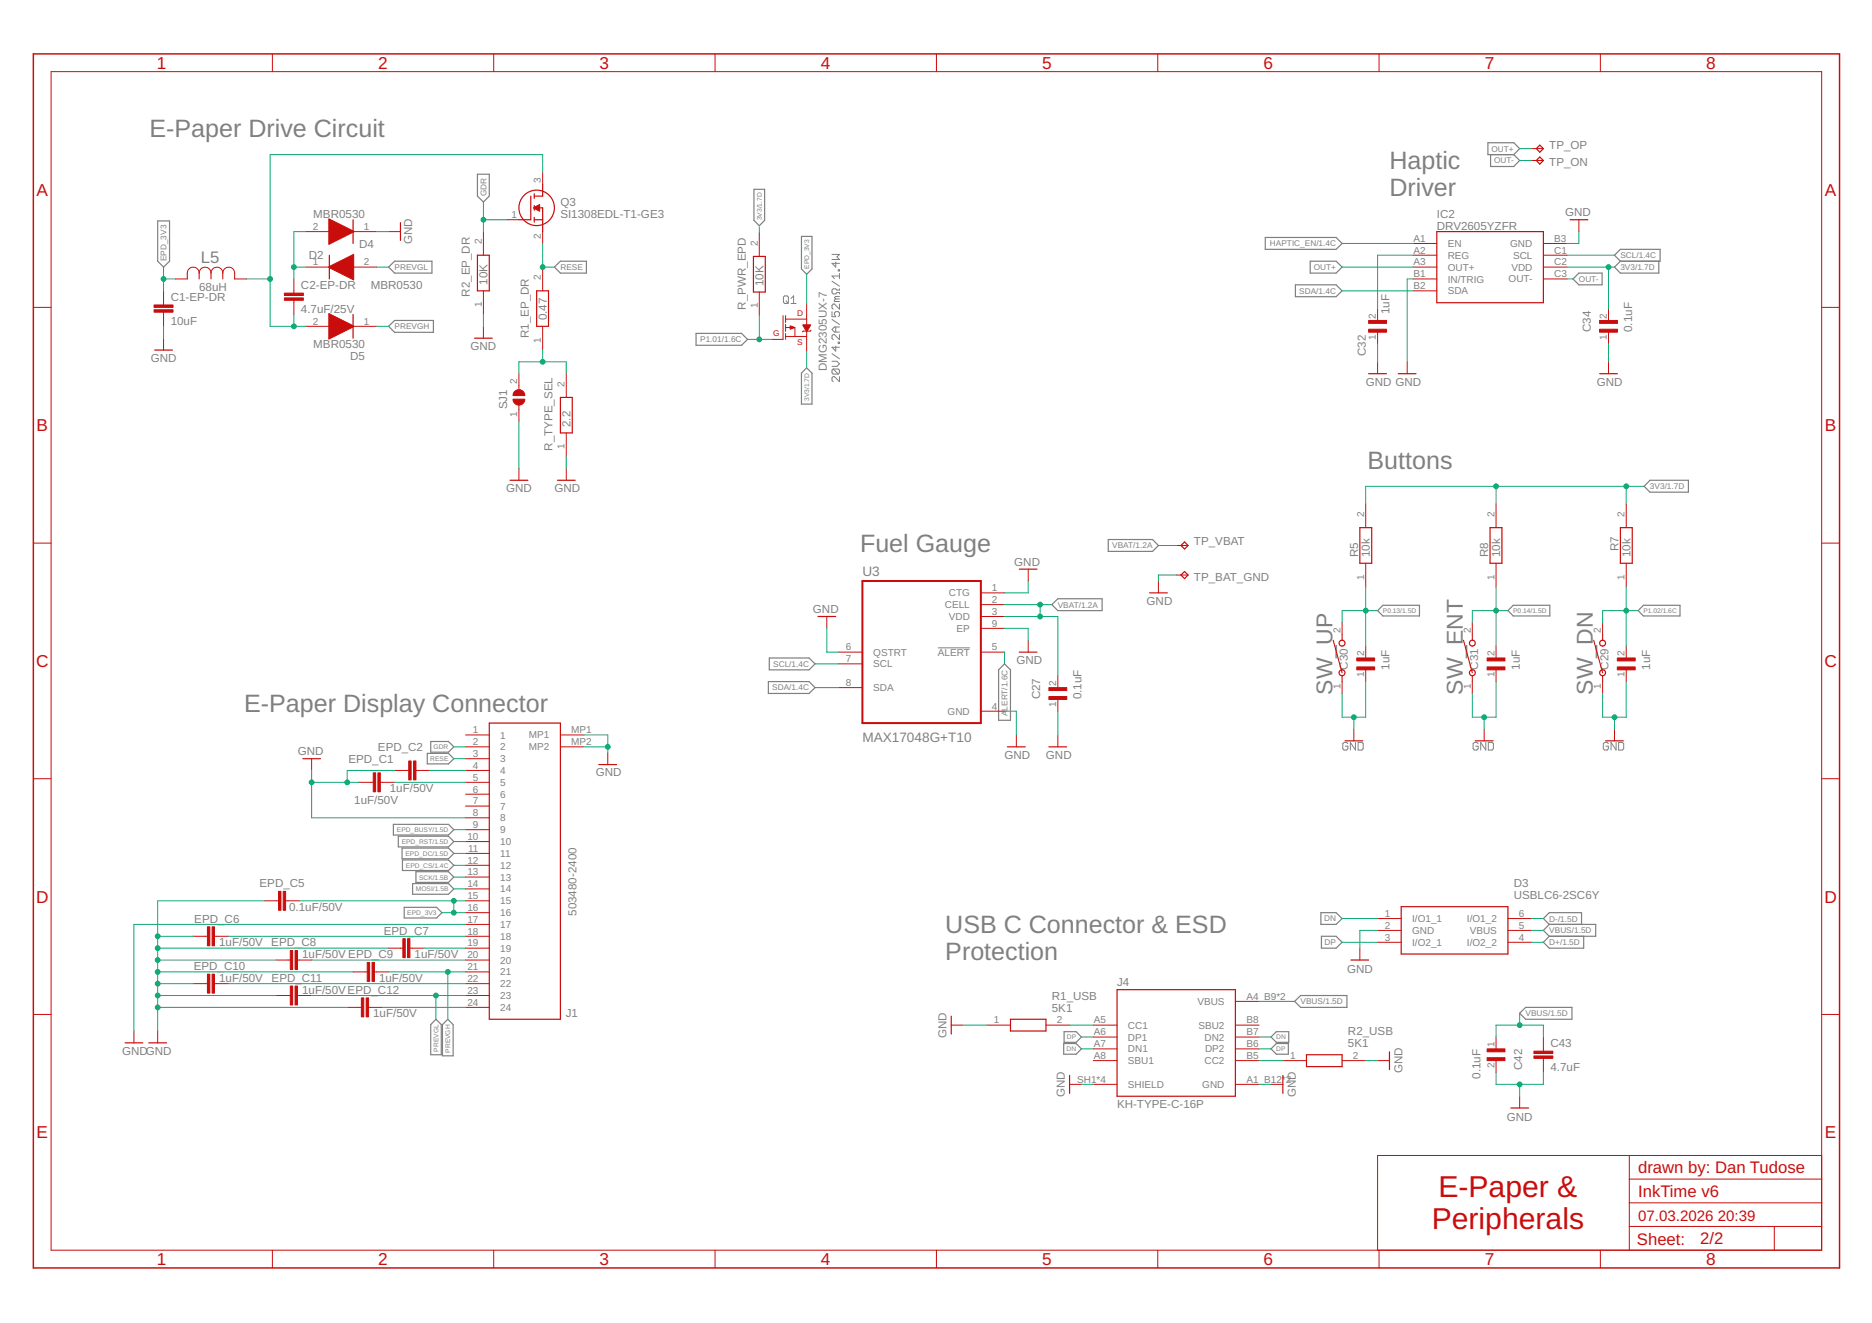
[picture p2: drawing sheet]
<svg xmlns="http://www.w3.org/2000/svg" width="297mm" height="210mm" viewBox="0 0 297 210" stroke-linecap="round" stroke-linejoin="round" font-family="sans-serif">
<g fill="none" stroke="#808080" stroke-width=".16">
<path d="M124.5 46.9h.4l.2 .2v.8l-.2 .3h-.4l-.2-.3v-.8zM124.7 47.8l.4 .4M125.5 48.2h.8M125.5 47.3l.4-.4v1.3M132 49.4v.8h.6l-.2-.4v-.1l.2-.3h.4l.2 .3v.4l-.2 .1M132 57.3h.8l.4 .4-.4 .4h-.8M132 56.1l1.2 .8M132 50.7l1.2 .8M132 44.6l1.2 .8M132 40.4h1.2l-.4 .4 .4 .4h-1.2M132.2 58.5h.8l.2 .2v.4l-.2 .3M132.2 58.5l-.2 .2v.4l.2 .3h.8"/>
<path d="M132.2 58.5l.8 .9M132.6 54.9v.8l-.6-.6h1.2M132.6 41.6v.8l-.6-.6h1.2M132.6 51.9v.8M132.6 47.4l-.2 .2v.2h.8M132.6 47.4h.6M133 42.8h.2v.2h-.2zM133 54.3h.2v.2h-.2zM133.2 43.4v.8M133.2 45.8v.2h-.4l-.2-.2h-.4l-.2 .2v.4l.2 .2h.4l.2-.2h.4v.2M133.2 48.2v.8l-.8-.8h-.2l-.2 .3v.4l.2 .1M133.2 53.1v.8l-.8-.8h-.2l-.2 .2v.4l.2 .2"/>
<path d="M133.2 59.8v.8l-.8-.8h-.2l-.2 .1v.4l.2 .3M133.2 51.9h-.8l-.4 .4 .4 .4h.8M133.2 47h-.6l-.2 .2 .2 .2M133.2 43.8h-1.2l.4 .4M148.8 102.8h5.1M213.9 118l-.2-.2h-.4l-.2 .2v.8l.2 .2h.4l.2-.2v-.4h-.4M215.1 117.8v1.2l-.8-1.2v1.2M215.5 117.8h.6l.2 .2v.8l-.2 .2h-.6zM234.5 118l-.2-.2h-.4l-.2 .2v.8l.2 .2h.4l.2-.2v-.4h-.4M235.8 117.8v1.2l-.9-1.2v1.2M236.2 117.8h.6l.2 .2v.8l-.2 .2h-.6zM255.2 118l-.2-.2h-.4l-.2 .2v.8l.2 .2h.4l.2-.2v-.4h-.4"/>
<path d="M256.4 117.8v1.2l-.8-1.2v1.2M256.8 117.8h.6l.2 .2v.8l-.2 .2h-.6z"/>
</g>
<g fill="none" stroke="#808080" stroke-width=".19">
<path d="M25 35.1h1.9v6.3l-.9 1-1-1zM75.8 27.6h1.8v3.5l-.9 .9-.9-.9zM119.6 30h1.7v5l-.8 .8-.9-.8zM127.2 37.5h1.6v5.2l-.8 .8-.8-.8zM200.8 37.7h11.2l1 .9-1 1h-11.2zM236.1 22.6h4.1l.9 1-.9 .9h-4.1zM236.5 24.5v1.9h3.7l.9-.9-.9-1M61.7 42.4l.9-1h5.9v1.9h-5.9zM61.7 51.8l.9-1h6.2v1.9h-6.2zM88 42.4l.9-1h4.1v1.9h-4.1zM110.4 52.9h7.3l.9 .9-.9 1h-7.3zM128 58.4l.8 .8v4.9h-1.6v-4.9z"/>
<path d="M205.5 45.2h6.5l1 .9-1 1h-6.5zM207.9 41.4h4.1l1 1-1 .9h-4.1zM250.5 43.3h3.7v1.9h-3.7l-.9-.9zM256.2 40.5l.9-.9h6.3v1.8h-6.3zM257.1 41.4l-.9 1 .9 .9h6.1v-1.9M261.8 76.2h6.1v1.9h-6.1l-.9-.9zM166.9 95.9l1-.9h7v1.9h-7zM175.9 85.6h7l.9 1-.9 .9h-7zM219.4 96h5.8v1.7h-5.8l-.8-.8zM239.3 96.9l.8-.9h5.8v1.7h-5.8zM260.8 96h5.8v1.7h-5.8l-.9-.8zM67.8 119.5h3.4l.8 .9-.8 .8h-3.4z"/>
<path d="M68.3 117.6h2.9l.8 .9-.8 .8h-2.9zM121.9 108.1h6.5l.9 1-.9 .9h-6.5zM122.1 104.4h6.3l.9 .9-.9 1h-6.3zM159.4 105.3l.9 1v8h-1.8v-8zM62.4 130.8h8.8l.8 .8-.8 .9h-8.8zM63.2 132.7h8l.8 .8-.8 .9h-8zM63.8 134.6h7.4l.8 .8-.8 .8h-7.4zM63.9 136.4h7.3l.8 .9-.8 .8h-7.3zM66 138.3h5.2l.8 .8-.8 .9h-5.2zM64.1 144h5.2l.8 .8-.8 .8h-5.2zM65.5 140.2h5.7l.8 .8-.8 .9h-5.7zM205.4 158.9l1-1h7.3v1.9h-7.3z"/>
<path d="M209.6 144.8h2.4l1 .9-1 1h-2.4zM209.7 148.5h2.3l1 1-1 .9h-2.3zM245.8 148.5l-.9 1 .9 .9h5.5v-1.9M245.8 146.7h7.4v1.8h-7.4M245.8 146.7l-.9-1 .9-.9h5.2v1.9M245.8 146.7l-.9 .9 .9 .9M69.2 161.7l.8 .9v4.7h-1.7v-4.7zM71.1 161.7l.8 .9v4.9h-1.7v-4.9zM168.8 165.6h2l.8 .8-.8 .9h-2zM168.8 163.7h2l.8 .8-.8 .9h-2zM201.7 166.4l.8-.8h1.9v1.7h-1.9zM201.7 164.5l.8-.8h2v1.7h-2z"/>
<path d="M241.1 160.8l1-1h7.3v1.9h-7.3z"/>
</g>
<g fill="none" stroke="#c90d0c" stroke-width=".16">
<path d="M8.1 11.4h281v187h-281zM43.2 8.6v2.8M78.3 8.6v2.8M113.5 8.6v2.8M148.6 8.6v2.8M183.7 8.6v2.8M218.8 8.6v2.8M253.9 8.6v2.8M48.5 36.7h3.8M56 36.7h3.8M61.7 36.7h1.8M76.7 36.7v3.8"/>
<path d="M80.5 34.9h1.8M86.1 27.3v1.9M86.1 36.7v1.9M120.5 36.9v3.8M224.2 38.6h3.8M243 23.6h1.9M243 25.5h1.9M244.9 38.6h3.7M250.5 34.9v1.8M5.3 48.8h2.8M26 46.1v2.3M26 49.5v2.3"/>
<path d="M26 53.7v1.8M27.8 44.3h1.9M29.7 43.3a.94 .94 0 0 1 1-.9 .94 .94 0 0 1 .9 .9 .94 .94 0 0 1 .9-.9 .94 .94 0 0 1 1 .9 .93 .93 0 0 1 .9-.9 .93 .93 0 0 1 .9 .9 .94 .94 0 0 1 1-.9 .94 .94 0 0 1 .9 .9M37.2 44.3h1.9M46.6 44.3v2.2M46.6 47.6v2.3M48.5 42.4h3.8M48.5 51.8h3.8M56 42.4h3.8M56 51.8h3.8M76.7 46.1v3.8M76.7 51.8v1.9"/>
<path d="M82.3 59.3v2.5M86.1 42.4v3.7M86.1 51.8v3.7M89.9 59.3v3.8M120.5 46.3v3.8M124.2 50.1v3.7h-1.8M124.7 50.1v1.1M124.7 51.5v1.1M124.7 52.9v.9M124.7 53.4h3.3M124.7 52h1.4v1.4M124.7 50.6h3.3"/>
<path d="M128 48.2v3.3M128 52.6v3.1M128.7 52.4l-.1 .1h-1.2l-.1 .2M218.6 49v1.8M218.6 52.7v1.9M218.6 57.4v1.9M223.3 57.4v1.9M224.2 42.4h3.8M224.2 44.3h3.8M224.2 40.5h3.8M224.2 46.1h3.8M244.9 42.4h3.7"/>
<path d="M244.9 44.3h3.7M244.9 40.5h3.7M255.2 49v1.8M255.2 52.7v1.9M255.2 57.4v1.9M289.1 48.8h2.8M82.3 64.3v2.5M82.3 74.3v1.9M89.9 68.7v3.8M89.9 74.3v1.9M216.7 80v3.7M237.4 80v3.7"/>
<path d="M258 80v3.7M5.3 86.2h2.8M131.2 97.8v1.9M155.6 94.1h3.8M155.6 95.9h3.8M155.6 97.8h3.8M155.6 99.7h3.8M163.2 90.3v1.9M183.8 92.2v1.9M186.6 86.6h1.9M186.6 91.2h1.9M213 98.8v1.8"/>
<path d="M216.7 89.4v3.7M233.6 98.8v1.8M237.4 89.4v3.7M254.3 98.8v1.8M258 89.4v3.7M289.1 86.2h2.8M73.9 116.6h3.7M73.9 118.5h3.7M88.9 116.6h3.8M88.9 118.5h3.8M96.4 119.4v1.9M133.1 103.5h3.7"/>
<path d="M133.1 105.3h3.7M133.1 109.1h3.7M155.6 103.5h3.8M155.6 112.8h3.8M161.3 116.6v1.9M163.2 101.6v1.9M167.9 107.2v1.9M167.9 111v1.8M167.9 116.6v1.9M213 108.1v1.9M214.8 115.7v1.8M216.7 102.5v1.9"/>
<path d="M216.7 106.3v1.8M233.6 108.1v1.9M235.5 115.7v1.8M237.4 102.5v1.9M237.4 106.3v1.8M254.3 108.1v1.9M256.2 115.7v1.8M258 102.5v1.9M258 106.3v1.8M5.3 123.5h2.8M49.4 120.4v1.8M57 124.1h2.2"/>
<path d="M60.3 124.1h2.3M62.6 122.2h2.3M66 122.2h2.2M73.9 124.1h3.7M73.9 122.2h3.7M73.9 120.4h3.7M73.9 126h3.7M73.9 127.9h3.7M73.9 129.8h3.7M73.9 131.6h3.7M73.9 133.5h3.7M73.9 135.4h3.7"/>
<path d="M73.9 137.3h3.7M73.9 139.1h3.7M289.1 123.5h2.8M30.6 148.5h2.3M30.6 156.1h2.3M34 148.5h2.3M34 156.1h2.3M41.9 142.9h2.3M43.8 152.3h2.3M43.8 157.9h2.3M45.3 142.9h2.3M47.2 152.3h2.2"/>
<path d="M47.2 157.9h2.2M55.1 159.8h2.2M56 154.2h2.3M58.5 159.8h2.2M59.4 154.2h2.3M61.7 150.4h2.2M65 150.4h2.3M73.9 142.9h3.7M73.9 148.5h3.7M73.9 150.4h3.7M73.9 152.3h3.7M73.9 154.2h3.7"/>
<path d="M73.9 156.1h3.7M73.9 157.9h3.7M73.9 159.8h3.7M73.9 141h3.7M73.9 144.8h3.7M73.9 146.7h3.7M196 158.9h3.8M215.8 150.4v1.9M218.6 145.7h3.7M218.6 147.6h3.7M218.6 149.5h3.7M239.3 145.7h3.7"/>
<path d="M239.3 147.6h3.7M239.3 149.5h3.7M5.3 161h2.8M21.3 163.6v1.9M25 163.6v1.9M150.9 162.6h1.9M156.6 162.6h3.7M166 162.6h3.7M169.7 172h1.9M173.5 162.6h3.7M173.5 168.3h3.7M173.5 164.5h3.7"/>
<path d="M173.5 166.4h3.7M173.5 172h3.7M196 162.6h3.8M196 168.3h3.8M196 164.5h3.8M196 166.4h3.8M196 172h3.8M201.7 172h1.9M203.6 168.3h3.7M213 168.3h3.7M218.6 168.3h1.9M237.4 164.5v1.9"/>
<path d="M237.4 168.3v1.9M241.1 173.9v1.9M244.9 164.5v2.3M244.9 167.9v2.3M289.1 161h2.8M43.2 198.4v2.8M78.3 198.4v2.8M113.5 198.4v2.8M148.6 198.4v2.8M183.7 198.4v2.8M218.8 198.4v2.8M253.9 198.4v2.8"/>
<path d="M258.5 194.6h30.6M258.5 183.3v15.1M258.5 190.8h30.6M258.5 187.1h30.6M281.5 194.6v3.8M289.1 183.3h-70.5v15.1"/>
</g>
<path d="M5.3 8.6h286.6v192.6h-286.6z" fill="none" stroke="#c90d0c" stroke-width=".23"/>
<path d="M136.8 92.2h18.8v22.5h-18.8z" fill="none" stroke="#c90d0c" stroke-width=".32"/>
<g fill="none" stroke="#c90d0c" stroke-width=".19">
<path d="M56 34.9v3.7M63.5 35.3v2.8M84.2 31.1v3.8h-1.9M84.8 33h1.3v3.7M84.8 34.9h1.3M84.8 30.7v.8M84.8 32.6v.8M84.8 34.5v.7M86.1 29.2v1.9h-1.3M228 36.7h16.9v11.3h-16.9zM244.3 23l.6 .6-.6 .6-.5-.6zM244.3 24.9l.6 .6-.6 .5-.5-.5z"/>
<path d="M249.1 34.9h2.8M24.6 55.5h2.8M52.3 40.5v3.8M56 49.9v3.8M75.3 53.7h2.8M75.8 40.5h1.8v5.6h-1.8zM85.2 46.1h1.8v5.7h-1.8zM119.5 40.7h1.9v5.6h-1.9zM217.2 59.3h2.8M221.9 59.3h2.8M253.8 59.3h2.8M80.9 76.2h2.9"/>
<path d="M88.5 76.2h2.8M88.9 63.1h1.9v5.6h-1.9zM129.8 97.8h2.8M161.7 90.3h2.8M182.4 94.1h2.8M187.4 86.6l.6-.6 .5 .6-.5 .5zM187.4 91.2l.6-.5 .5 .5-.5 .6zM215.8 83.7h1.9v5.7h-1.9zM236.4 83.7h1.9v5.7h-1.9zM257.1 83.7h1.9v5.7h-1.9zM77.6 114.7h11.3v47h-11.3zM159.9 118.5h2.8"/>
<path d="M161.7 103.5h2.8M166.4 118.5h2.8M213.4 117.5h2.8M234.1 117.5h2.8M254.8 117.5h2.8M48 120.4h2.9M95 121.3h2.8M177.2 157h18.8v16.9h-18.8zM214.4 152.3h2.8M222.3 143.8h17v7.6h-17zM19.9 165.5h2.8M23.6 165.5h2.8"/>
<path d="M150.9 161.2v2.9M160.3 161.7h5.7v1.9h-5.7zM169.7 170.6v2.9M203.6 170.6v2.9M207.3 167.3h5.7v1.9h-5.7zM220.5 166.9v2.8M239.7 175.8h2.8"/>
<circle cx="85.2" cy="33" r="2.82"/>
<circle cx="212.9" cy="102" r=".47"/>
<circle cx="213" cy="106.7" r=".47"/>
<circle cx="233.6" cy="102" r=".47"/>
<circle cx="233.6" cy="106.7" r=".47"/>
<circle cx="254.3" cy="102" r=".47"/>
<circle cx="254.3" cy="106.8" r=".47"/>
</g>
<g fill="#c90d0c" stroke="#c90d0c" stroke-width=".16">
<path d="M59.2 122.6h.4v3h-.4z"/>
<path d="M60 122.6h.3v3h-.3z"/>
<path d="M64.9 120.7h.3v3h-.3z"/>
<path d="M65.6 120.7h.4v3h-.4z"/>
<path d="M44.2 141.4h.4v3h-.4z"/>
<path d="M44.9 141.4h.4v3h-.4z"/>
<path d="M33.7 147h.3v3.1h-.3z"/>
<path d="M32.9 147h.4v3.1h-.4z"/>
<path d="M64.7 148.9h.3v3h-.3z"/>
<path d="M63.9 148.9h.4v3h-.4z"/>
<path d="M46.8 150.8h.4v3h-.4z"/>
<path d="M46.1 150.8h.3v3h-.3z"/>
<path d="M59 152.7h.4v3h-.4z"/>
<path d="M58.3 152.7h.4v3h-.4z"/>
<path d="M33.7 154.6h.3v3h-.3z"/>
<path d="M32.9 154.6h.4v3h-.4z"/>
<path d="M46.8 156.4h.4v3h-.4z"/>
<path d="M46.1 156.4h.3v3h-.3z"/>
<path d="M58.1 158.3h.4v3h-.4z"/>
<path d="M57.3 158.3h.4v3h-.4z"/>
<path d="M45.1 47.3h3v.3h-3z"/>
<path d="M45.1 46.5h3v.4h-3z"/>
<path d="M24.4 49.1h3.1v.4h-3.1z"/>
<path d="M24.4 48.4h3.1v.4h-3.1z"/>
<path d="M166.4 110.5h2.9v.5h-2.9z"/>
<path d="M166.4 109.1h2.9v.5h-2.9z"/>
<path d="M256.6 105.8h2.9v.5h-2.9z"/>
<path d="M256.6 104.4h2.9v.5h-2.9z"/>
<path d="M215.3 105.8h2.8v.5h-2.8z"/>
<path d="M215.3 104.4h2.8v.5h-2.8z"/>
<path d="M236 105.8h2.8v.5h-2.8z"/>
<path d="M236 104.4h2.8v.5h-2.8z"/>
<path d="M243.4 167.5h3v.4h-3z"/>
<path d="M243.4 166.8h3v.4h-3z"/>
<path d="M236 166.4h2.8v.5h-2.8z"/>
<path d="M236 167.8h2.8v.5h-2.8z"/>
<path d="M217.2 52.2h2.8v.5h-2.8z"/>
<path d="M217.2 50.8h2.8v.5h-2.8z"/>
<path d="M253.8 52.2h2.8v.5h-2.8z"/>
<path d="M253.8 50.8h2.8v.5h-2.8z"/>
</g>
<g fill="#c90d0c" stroke="#c90d0c" stroke-width=".16">
<path d="M52.2 34.7l3.9 2v.1l-3.9 2z" fill-rule="evenodd"/>
<path d="M52.2 42.3l3.9-2v4.1l-3.9-2z" fill-rule="evenodd"/>
<path d="M52.2 49.7l3.9 2v.1l-3.9 2z" fill-rule="evenodd"/>
<path d="M84.7 32.9l.9-.4v1l-.9-.5z" fill-rule="evenodd"/>
<path d="M127.4 51.5l1.2 .1-.6 1z" fill-rule="evenodd"/>
<path d="M125.4 51.7l.7 .3-.7 .2z" fill-rule="evenodd"/>
<path d="M81.6 62.1a.93 .93 0 0 1 1.1-.2 .93 .93 0 0 1 .6 .9h-1.9z" fill-rule="evenodd"/>
<path d="M81.4 63.3h1.9a.93 .93 0 0 1-1 1 .93 .93 0 0 1-.9-1z" fill-rule="evenodd"/>
</g>
<g fill="none" stroke="#c90d0c" stroke-width=".17">
<path d="M29.7 43.3v1M31.6 43.3v1M33.5 43.3v1M35.3 43.3v1M37.2 43.3v1M211.5 101.6l1.5 5.1M213 100.6v1M213 107.2v.9M232.2 101.6l1.4 5.1M233.6 100.6v1M233.6 107.2v.9M252.9 101.6l1.4 5.1"/>
<path d="M254.3 100.6v1M254.3 107.2v.9"/>
</g>
<g fill="none" stroke="#0dab76" stroke-width=".16">
<path d="M48.5 36.7h-1.9v7.6M59.8 36.7h1.9M76.7 32v4.7M76.7 34.9h3.8M86.1 38.6v3.8h1.9M86.1 27.3v-2.8h-43.2v27.3h5.6M120.5 36v.9M213 38.6h11.2M241.1 25.5h1.9M241.1 23.6h1.9M250.5 36.7v1.9h-1.9M26 42.4v3.7"/>
<path d="M26 51.8v1.9M26 44.3h1.8M39.1 44.3h3.8M46.6 42.4h1.9M46.6 49.9v1.9M59.8 42.4h1.9M59.8 51.8h1.9M76.7 49.9v1.9M82.3 59.3v-1.9h7.6v1.9M86.1 55.5v1.9M118.6 53.8h3.8M120.5 50.1v3.7"/>
<path d="M128 43.5v4.7M128 55.7v2.5M213 42.4h11.2M213 46.1h11.2M218.6 54.6v2.8M224.2 44.3h-.9v13.1M224.2 40.5h-5.6v8.5M248.6 44.3h1M248.6 42.4h7.6M248.6 40.5h7.6M255.2 42.4v6.6M255.2 54.6v2.8"/>
<path d="M82.3 66.8v7.5M89.9 72.5v1.8M237.4 77.2v2.8M258 77.2v2.8M260.9 77.2h-44.2v2.8M131.2 99.7v3.8h1.9M159.4 99.7h3.8v1.9M159.4 97.8h8.5v9.4M159.4 95.9h7.5M163.2 92.2v1.9h-3.8M165 95.9v1.9M183.8 86.6h2.8"/>
<path d="M186.6 91.2h-2.8v1M216.7 93.1v9.4M218.6 96.9h-5.6v1.9M237.4 93.1v9.4M239.3 96.9h-5.7v1.9M258 93.1v9.4M259.9 96.9h-5.6v1.9M72 118.5h1.9M92.7 116.6h3.7v2.8M92.7 118.5h3.7M129.3 109.1h3.8M129.3 105.3h3.8"/>
<path d="M159.4 112.8h1.9v3.8M159.4 103.5v1.8M167.9 112.8v3.8M214.8 113.8v1.9M216.7 108.1v5.7h-3.7v-3.8M235.5 113.8v1.9M237.4 108.1v5.7h-3.8v-3.8M256.2 113.8v1.9M258 108.1v5.7h-3.7v-3.8M49.4 124.1h7.6M49.4 122.2v7.6h24.5M62.6 122.2h-7.5v1.9"/>
<path d="M62.6 124.1h11.3M68.2 122.2h5.7M72 139.1h1.9M72 133.5h1.9M72 120.4h1.9M72 131.6h1.9M72 135.4h1.9M72 137.3h1.9M25 156.1h5.6M25 148.5h5.6M25 150.4h36.7M25 152.3h18.8"/>
<path d="M25 159.8h30.1M25 157.9h18.8M25 154.2h31M36.3 156.1h37.6M36.3 148.5h37.6M41.9 142.9h-16.9v20.7M47.6 142.9h26.3M49.4 152.3h24.5M49.4 157.9h24.5M60.7 159.8h13.2M61.7 154.2h12.2M67.3 150.4h6.6"/>
<path d="M69.2 157.9v3.8M70.1 144.8h3.8M71.1 154.2v7.5M72 141h1.9M72 142.9v1.9M73.9 146.7h-52.6v16.9M199.8 158.9h5.6M213 149.5h5.6M213 145.7h5.6M218.6 147.6h-2.8v2.8M243 147.6h1.9M243 149.5h1.9"/>
<path d="M243 145.7h1.9M152.8 162.6h3.8M169.7 162.6h3.8M171.6 172h1.9M171.6 166.4h1.9M171.6 164.5h1.9M199.8 168.3h3.8M199.8 172h1.9M199.8 166.4h1.9M199.8 164.5h1.9M216.7 168.3h1.9M237.4 164.5v-1.9h7.5v1.9"/>
<path d="M237.4 170.2v1.8h7.5v-1.8M241.1 160.8v1.8M241.1 172v1.9"/>
</g>
<g fill="#0dab76" stroke="#0dab76" stroke-width=".16">
<circle cx="55.1" cy="124.1" r=".38"/>
<circle cx="49.4" cy="124.1" r=".38"/>
<circle cx="96.4" cy="118.5" r=".38"/>
<circle cx="256.2" cy="113.8" r=".38"/>
<circle cx="214.8" cy="113.8" r=".38"/>
<circle cx="235.5" cy="113.8" r=".38"/>
<circle cx="25" cy="148.5" r=".38"/>
<circle cx="25" cy="150.4" r=".38"/>
<circle cx="25" cy="152.3" r=".38"/>
<circle cx="25" cy="154.2" r=".38"/>
<circle cx="25" cy="156.1" r=".38"/>
<circle cx="25" cy="157.9" r=".38"/>
<circle cx="25" cy="159.8" r=".38"/>
<circle cx="241.1" cy="172" r=".38"/>
<circle cx="120.5" cy="53.8" r=".38"/>
<circle cx="237.4" cy="96.9" r=".38"/>
<circle cx="216.7" cy="96.9" r=".38"/>
<circle cx="241.1" cy="162.6" r=".38"/>
<circle cx="255.2" cy="42.4" r=".38"/>
<circle cx="237.4" cy="77.2" r=".38"/>
<circle cx="258" cy="77.2" r=".38"/>
<circle cx="165" cy="95.9" r=".38"/>
<circle cx="165" cy="97.8" r=".38"/>
<circle cx="86.1" cy="42.4" r=".38"/>
<circle cx="76.7" cy="34.9" r=".38"/>
<circle cx="69.2" cy="157.9" r=".38"/>
<circle cx="71.1" cy="154.2" r=".38"/>
<circle cx="26" cy="44.3" r=".38"/>
<circle cx="72" cy="142.9" r=".38"/>
<circle cx="72" cy="144.8" r=".38"/>
<circle cx="86.1" cy="57.4" r=".38"/>
<circle cx="46.6" cy="42.4" r=".38"/>
<circle cx="42.9" cy="44.3" r=".38"/>
<circle cx="46.6" cy="51.8" r=".38"/>
<circle cx="258" cy="96.9" r=".38"/>
</g>
<g font-size="4.8" fill="#c90d0c">
<text x="228.2" y="190">E-Paper &amp;</text>
<text x="227.2" y="195.1">Peripherals</text>
</g>
<g font-size="4" fill="#808080">
<text x="23.7" y="21.8">E-Paper Drive Circuit</text>
<text x="220.5" y="26.9">Haptic</text>
<text x="220.5" y="31.1">Driver</text>
<text x="217" y="74.4">Buttons</text>
<text x="136.5" y="87.6">Fuel Gauge</text>
<text x="38.7" y="112.9">E-Paper Display Connector</text>
<text x="150" y="148.1">USB C Connector &amp; ESD</text>
<text x="150" y="152.3">Protection</text>
</g>
<g font-size="3.6" fill="#808080">
<text x="211.4" y="110.2" transform="rotate(-90 211.4 110.2)">SW_UP</text>
<text x="232.1" y="110.2" transform="rotate(-90 232.1 110.2)">SW_ENT</text>
<text x="252.8" y="110.2" transform="rotate(-90 252.8 110.2)">SW_DN</text>
</g>
<g font-size="2.7" fill="#c90d0c">
<text x="24.9" y="10.9">1</text>
<text x="60" y="10.9">2</text>
<text x="95.1" y="10.9">3</text>
<text x="130.3" y="10.9">4</text>
<text x="165.4" y="10.9">5</text>
<text x="200.5" y="10.9">6</text>
<text x="235.6" y="10.9">7</text>
<text x="270.7" y="10.9">8</text>
<text x="5.8" y="31">A</text>
<text x="289.6" y="31">A</text>
<text x="5.8" y="68.4">B</text>
<text x="289.6" y="68.4">B</text>
<text x="5.7" y="105.8">C</text>
<text x="289.5" y="105.8">C</text>
<text x="5.7" y="143.2">D</text>
<text x="289.5" y="143.2">D</text>
<text x="5.8" y="180.6">E</text>
<text x="289.6" y="180.6">E</text>
<text x="24.9" y="200.7">1</text>
<text x="60" y="200.7">2</text>
<text x="95.1" y="200.7">3</text>
<text x="130.3" y="200.7">4</text>
<text x="165.4" y="200.7">5</text>
<text x="200.5" y="200.7">6</text>
<text x="235.6" y="200.7">7</text>
<text x="270.7" y="200.7">8</text>
</g>
<text font-size="2.6" fill="#808080" x="31.9" y="41.8">L5</text>
<g font-size="2.6" fill="#c90d0c">
<text x="259.9" y="186.1">drawn by: Dan Tudose</text>
<text x="259.9" y="189.9">InkTime v6</text>
<text x="259.7" y="197.5">Sheet:</text>
<text x="269.8" y="197.4">2/2</text>
</g>
<g font-size="2.4" fill="#c90d0c">
<text x="259.9" y="193.7">07.03.2026</text>
<text x="272.6" y="193.7">20:39</text>
</g>
<g font-size="2.2" fill="#808080">
<text x="136.8" y="91.4">U3</text>
<text x="136.8" y="117.7">MAX17048G+T10</text>
</g>
<g font-size="1.9" fill="#808080">
<text x="220.5" y="49.9" transform="rotate(-90 220.5 49.9)">1uF</text>
<text x="259" y="52.7" transform="rotate(-90 259 52.7)">0.1uF</text>
<text x="220.5" y="106.3" transform="rotate(-90 220.5 106.3)">1uF</text>
<text x="241.1" y="106.3" transform="rotate(-90 241.1 106.3)">1uF</text>
<text x="261.8" y="106.3" transform="rotate(-90 261.8 106.3)">1uF</text>
<text x="171.6" y="111" transform="rotate(-90 171.6 111)">0.1uF</text>
<text x="234.9" y="171.2" transform="rotate(-90 234.9 171.2)">0.1uF</text>
</g>
<g font-size="1.8" fill="#808080">
<text x="245.8" y="23.6">TP_OP</text>
<text x="245.8" y="26.4">TP_ON</text>
<text x="49.7" y="34.6">MBR0530</text>
<text x="88.9" y="34.6">SI1308EDL-T1-GE3</text>
<text x="88.9" y="32.7">Q3</text>
<text x="228" y="34.6">IC2</text>
<text x="248.3" y="34.3">GND</text>
<text x="49" y="41.2">D2</text>
<text x="57" y="39.3">D4</text>
<text x="65.4" y="38.8" transform="rotate(-90 65.4 38.8)">GND</text>
<text x="228" y="36.5">DRV2605YZFR</text>
<text x="27.1" y="47.7">C1-EP-DR</text>
<text x="31.6" y="46.1">68uH</text>
<text x="47.8" y="45.9">C2-EP-DR</text>
<text x="58.8" y="45.9">MBR0530</text>
<text x="74.5" y="47.1" transform="rotate(-90 74.5 47.1)">R2_EP_DR</text>
<text x="77.4" y="45.2" transform="rotate(-90 77.4 45.2)">10K</text>
<text x="121.1" y="45.4" transform="rotate(-90 121.1 45.4)">10K</text>
<text x="27.1" y="51.5">10uF</text>
<text x="47.8" y="49.6">4.7uF/25V</text>
<text x="83.9" y="53.7" transform="rotate(-90 83.9 53.7)">R1_EP_DR</text>
<text x="86.8" y="50.8" transform="rotate(-90 86.8 50.8)">0.47</text>
<text x="118.3" y="49.1" transform="rotate(-90 118.3 49.1)">R_PWR_EPD</text>
<text x="252.4" y="52.7" transform="rotate(-90 252.4 52.7)">C34</text>
<text x="23.9" y="57.4">GND</text>
<text x="49.7" y="55.3">MBR0530</text>
<text x="55.6" y="57.1">D5</text>
<text x="74.7" y="55.5">GND</text>
<text x="131.2" y="58.9" transform="rotate(-90 131.2 58.9)">DMG2305UX-7</text>
<text x="216.7" y="56.5" transform="rotate(-90 216.7 56.5)">C32</text>
<text x="80.5" y="64.9" transform="rotate(-90 80.5 64.9)">SJ1</text>
<text x="216.7" y="61.2">GND GND</text>
<text x="253.4" y="61.2">GND</text>
<text x="87.7" y="71.5" transform="rotate(-90 87.7 71.5)">R_TYPE_SEL</text>
<text x="90.5" y="67.7" transform="rotate(-90 90.5 67.7)">2.2</text>
<text x="80.3" y="78.1">GND</text>
<text x="88" y="78.1">GND</text>
<text x="160.9" y="89.7">GND</text>
<text x="189.5" y="86.5">TP_VBAT</text>
<text x="215.5" y="88.4" transform="rotate(-90 215.5 88.4)">R5</text>
<text x="217.4" y="88.4" transform="rotate(-90 217.4 88.4)">10k</text>
<text x="236.2" y="88.4" transform="rotate(-90 236.2 88.4)">R8</text>
<text x="238" y="88.4" transform="rotate(-90 238 88.4)">10k</text>
<text x="256.8" y="87.5" transform="rotate(-90 256.8 87.5)">R7</text>
<text x="258.7" y="88.4" transform="rotate(-90 258.7 88.4)">10k</text>
<text x="181.9" y="95.9">GND</text>
<text x="189.5" y="92.2">TP_BAT_GND</text>
<text x="129" y="97.2">GND</text>
<text x="161.3" y="105.3">GND</text>
<text x="213.9" y="106.3" transform="rotate(-90 213.9 106.3)">C30</text>
<text x="234.6" y="106.3" transform="rotate(-90 234.6 106.3)">C31</text>
<text x="255.2" y="106.3" transform="rotate(-90 255.2 106.3)">C29</text>
<text x="165" y="111" transform="rotate(-90 165 111)">C27</text>
<text x="47.2" y="119.8">GND</text>
<text x="60" y="119.1">EPD_C2</text>
<text x="55.3" y="121">EPD_C1</text>
<text x="61.9" y="125.7">1uF/50V</text>
<text x="94.6" y="123.2">GND</text>
<text x="159.4" y="120.4">GND</text>
<text x="166" y="120.4">GND</text>
<text x="56.2" y="127.6">1uF/50V</text>
<text x="41.2" y="140.8">EPD_C5</text>
<text x="240.2" y="142.6">USBLC6-2SC6Y</text>
<text x="240.2" y="140.8">D3</text>
<text x="30.8" y="146.4">EPD_C6</text>
<text x="45.9" y="144.5">0.1uF/50V</text>
<text x="60.9" y="148.3">EPD_C7</text>
<text x="91.5" y="145.3" transform="rotate(-90 91.5 145.3)">503480-2400</text>
<text x="30.7" y="153.9">EPD_C10</text>
<text x="34.8" y="150.1">1uF/50V</text>
<text x="34.8" y="155.8">1uF/50V</text>
<text x="43" y="150.1">EPD_C8</text>
<text x="43.1" y="155.8">EPD_C11</text>
<text x="47.9" y="152">1uF/50V EPD_C9</text>
<text x="60.2" y="155.8">1uF/50V</text>
<text x="65.8" y="152">1uF/50V</text>
<text x="213.7" y="154.4">GND</text>
<text x="47.9" y="157.7">1uF/50VEPD_C12</text>
<text x="59.2" y="161.4">1uF/50V</text>
<text x="89.8" y="161.4">J1</text>
<text x="166.9" y="160.5">5K1</text>
<text x="166.9" y="158.6">R1_USB</text>
<text x="177.2" y="156.4">J4</text>
<text x="19.4" y="167.3">GNDGND</text>
<text x="150.2" y="164.7" transform="rotate(-90 150.2 164.7)">GND</text>
<text x="213.9" y="166.1">5K1</text>
<text x="213.9" y="164.2">R2_USB</text>
<text x="246" y="166.1">C43</text>
<text x="222.5" y="170.3" transform="rotate(-90 222.5 170.3)">GND</text>
<text x="241.5" y="169.8" transform="rotate(-90 241.5 169.8)">C42</text>
<text x="246" y="169.9">4.7uF</text>
<text x="169" y="174.1" transform="rotate(-90 169 174.1)">GND</text>
<text x="177.2" y="175.8">KH-TYPE-C-16P</text>
<text x="205.6" y="174.1" transform="rotate(-90 205.6 174.1)">GND</text>
<text x="239.1" y="177.9">GND</text>
</g>
<g font-size="1.6" fill="#808080">
<text x="85.8" y="29" transform="rotate(-90 85.8 29)">3</text>
<text x="81.2" y="34.6">1</text>
<text x="49.7" y="36.5">2</text>
<text x="57.8" y="36.5">1</text>
<text x="76.4" y="38.8" transform="rotate(-90 76.4 38.8)">2</text>
<text x="85.8" y="37.9" transform="rotate(-90 85.8 37.9)">2</text>
<text x="120.2" y="39" transform="rotate(-90 120.2 39)">2</text>
<text x="224.3" y="38.4">A1</text>
<text x="224.3" y="40.2">A2</text>
<text x="229.7" y="39.2">EN</text>
<text x="229.7" y="41.1">REG</text>
<text x="239.6" y="39.2">GND</text>
<text x="240.1" y="41.1">SCL</text>
<text x="246.6" y="38.4">B3</text>
<text x="246.6" y="40.2">C1</text>
<text x="49.7" y="42.1">1</text>
<text x="57.8" y="42.1">2</text>
<text x="85.8" y="44.4" transform="rotate(-90 85.8 44.4)">2</text>
<text x="224.3" y="42.1">A3</text>
<text x="224.3" y="44">B1</text>
<text x="224.3" y="45.9">B2</text>
<text x="229.7" y="42.9">OUT+</text>
<text x="229.7" y="44.8">IN/TRIG</text>
<text x="229.7" y="46.7">SDA</text>
<text x="239.4" y="44.8">OUT-</text>
<text x="239.8" y="42.9">VDD</text>
<text x="246.6" y="42.1">C2</text>
<text x="246.6" y="44">C3</text>
<text x="49.7" y="51.5">2</text>
<text x="57.8" y="51.5">1</text>
<text x="76.4" y="48.8" transform="rotate(-90 76.4 48.8)">1</text>
<text x="120.2" y="48.9" transform="rotate(-90 120.2 48.9)">1</text>
<text x="218.3" y="53.9" transform="rotate(-90 218.3 53.9)">1</text>
<text x="218.3" y="50.6" transform="rotate(-90 218.3 50.6)">2</text>
<text x="255" y="53.9" transform="rotate(-90 255 53.9)">1</text>
<text x="255" y="50.6" transform="rotate(-90 255 50.6)">2</text>
<text x="85.8" y="54.4" transform="rotate(-90 85.8 54.4)">1</text>
<text x="82.1" y="60.9" transform="rotate(-90 82.1 60.9)">2</text>
<text x="89.6" y="61.3" transform="rotate(-90 89.6 61.3)">2</text>
<text x="82.1" y="66.1" transform="rotate(-90 82.1 66.1)">1</text>
<text x="89.6" y="71.3" transform="rotate(-90 89.6 71.3)">1</text>
<text x="216.4" y="82" transform="rotate(-90 216.4 82)">2</text>
<text x="237.1" y="82" transform="rotate(-90 237.1 82)">2</text>
<text x="257.8" y="82" transform="rotate(-90 257.8 82)">2</text>
<text x="150.6" y="94.6">CTG</text>
<text x="157.4" y="93.8">1</text>
<text x="157.4" y="95.7">2</text>
<text x="216.4" y="92" transform="rotate(-90 216.4 92)">1</text>
<text x="237.1" y="92" transform="rotate(-90 237.1 92)">1</text>
<text x="257.8" y="92" transform="rotate(-90 257.8 92)">1</text>
<text x="149.9" y="96.5">CELL</text>
<text x="150.6" y="98.4">VDD</text>
<text x="151.8" y="100.3">EP</text>
<text x="157.4" y="97.6">3</text>
<text x="157.4" y="99.4">9</text>
<text x="212.7" y="100.4" transform="rotate(-90 212.7 100.4)">2</text>
<text x="233.4" y="100.4" transform="rotate(-90 233.4 100.4)">2</text>
<text x="254" y="100.4" transform="rotate(-90 254 100.4)">2</text>
<text x="134.2" y="103.2">6</text>
<text x="134.2" y="105.1">7</text>
<text x="138.6" y="104">QSTRT</text>
<text x="138.6" y="105.9">SCL</text>
<text x="148.8" y="104">ALERT</text>
<text x="157.4" y="103.2">5</text>
<text x="216.4" y="107.4" transform="rotate(-90 216.4 107.4)">1</text>
<text x="216.4" y="104.1" transform="rotate(-90 216.4 104.1)">2</text>
<text x="237.1" y="107.4" transform="rotate(-90 237.1 107.4)">1</text>
<text x="237.1" y="104.1" transform="rotate(-90 237.1 104.1)">2</text>
<text x="257.8" y="107.4" transform="rotate(-90 257.8 107.4)">1</text>
<text x="257.8" y="104.1" transform="rotate(-90 257.8 104.1)">2</text>
<text x="134.2" y="108.8">8</text>
<text x="138.6" y="109.7">SDA</text>
<text x="150.4" y="113.4">GND</text>
<text x="157.4" y="112.6">4</text>
<text x="167.6" y="112.1" transform="rotate(-90 167.6 112.1)">1</text>
<text x="167.6" y="108.8" transform="rotate(-90 167.6 108.8)">2</text>
<text x="212.7" y="109.3" transform="rotate(-90 212.7 109.3)">1</text>
<text x="233.4" y="109.3" transform="rotate(-90 233.4 109.3)">1</text>
<text x="254" y="109.3" transform="rotate(-90 254 109.3)">1</text>
<text x="75" y="116.3">1</text>
<text x="75" y="118.2">2</text>
<text x="79.4" y="117.2">1</text>
<text x="79.4" y="119">2</text>
<text x="83.9" y="117.2">MP1</text>
<text x="83.9" y="119">MP2</text>
<text x="90.6" y="116.3">MP1</text>
<text x="90.6" y="118.2">MP2</text>
<text x="75" y="120.1">3</text>
<text x="75" y="122">4</text>
<text x="75" y="123.9">5</text>
<text x="75" y="125.7">6</text>
<text x="79.4" y="120.9">3</text>
<text x="79.4" y="122.8">4</text>
<text x="79.4" y="124.7">5</text>
<text x="75" y="127.6">7</text>
<text x="75" y="129.5">8</text>
<text x="75" y="131.4">9</text>
<text x="79.4" y="126.6">6</text>
<text x="79.4" y="128.4">7</text>
<text x="79.4" y="130.3">8</text>
<text x="74.2" y="133.3">10</text>
<text x="74.2" y="137">12</text>
<text x="74.3" y="135.1">11</text>
<text x="79.4" y="132.2">9</text>
<text x="79.4" y="134.1">10</text>
<text x="79.4" y="136">11</text>
<text x="79.4" y="137.8">12</text>
<text x="74.2" y="138.9">13</text>
<text x="74.2" y="140.8">14</text>
<text x="74.2" y="142.7">15</text>
<text x="79.4" y="139.7">13</text>
<text x="79.4" y="141.6">14</text>
<text x="79.4" y="143.5">15</text>
<text x="74.2" y="144.5">16</text>
<text x="74.2" y="146.4">17</text>
<text x="74.2" y="148.3">18</text>
<text x="79.4" y="145.4">16</text>
<text x="79.4" y="147.2">17</text>
<text x="79.4" y="149.1">18</text>
<text x="219.7" y="145.5">1</text>
<text x="219.7" y="147.3">2</text>
<text x="219.7" y="149.2">3</text>
<text x="224.1" y="146.3">I/O1_1</text>
<text x="224.1" y="148.2">GND</text>
<text x="232.8" y="146.3">I/O1_2</text>
<text x="233.2" y="148.2">VBUS</text>
<text x="241" y="145.5">6</text>
<text x="241" y="147.3">5</text>
<text x="241" y="149.2">4</text>
<text x="74.2" y="150.2">19</text>
<text x="74.2" y="152">20</text>
<text x="74.2" y="153.9">21</text>
<text x="74.2" y="155.8">22</text>
<text x="79.4" y="151">19</text>
<text x="79.4" y="152.9">20</text>
<text x="79.4" y="154.8">21</text>
<text x="224.1" y="150.1">I/O2_1</text>
<text x="232.8" y="150">I/O2_2</text>
<text x="74.2" y="157.7">23</text>
<text x="74.2" y="159.6">24</text>
<text x="79.4" y="156.6">22</text>
<text x="79.4" y="158.5">23</text>
<text x="79.4" y="160.4">24</text>
<text x="190" y="159.4">VBUS</text>
<text x="197.8" y="158.6">A4_B9*2</text>
<text x="157.7" y="162.4">1</text>
<text x="167.7" y="162.4">2</text>
<text x="173.6" y="164.3">A6</text>
<text x="173.6" y="162.4">A5</text>
<text x="173.6" y="166.1">A7</text>
<text x="179" y="165.1">DP1</text>
<text x="179" y="163.2">CC1</text>
<text x="179" y="167">DN1</text>
<text x="190.2" y="163.2">SBU2</text>
<text x="191.1" y="165.1">DN2</text>
<text x="191.2" y="167">DP2</text>
<text x="197.8" y="166.1">B6</text>
<text x="197.8" y="162.4">B8</text>
<text x="197.8" y="164.3">B7</text>
<text x="237.1" y="166.1" transform="rotate(-90 237.1 166.1)">1</text>
<text x="170.9" y="171.8">SH1*4</text>
<text x="173.6" y="168">A8</text>
<text x="179" y="168.8">SBU1</text>
<text x="179" y="172.6">SHIELD</text>
<text x="190.8" y="172.6">GND</text>
<text x="191.1" y="168.8">CC2</text>
<text x="197.8" y="171.8">A1_B12*</text>
<text x="197.8" y="168">B5</text>
<text x="204" y="171.8">2</text>
<text x="204.7" y="168">1</text>
<text x="214.7" y="168">2</text>
<text x="237.1" y="169.4" transform="rotate(-90 237.1 169.4)">2</text>
</g>
<g font-size="1.3" fill="#808080">
<text x="236.7" y="24.1">OUT+</text>
<text x="237.1" y="25.9">OUT-</text>
<text x="77.2" y="31.1" transform="rotate(-90 77.2 31.1)">GDR</text>
<text x="26.4" y="41.4" transform="rotate(-90 26.4 41.4)">EPD_3V3</text>
<text x="201.5" y="39.1">HAPTIC_EN/1.4C</text>
<text x="257.1" y="41">SCL/1.4C</text>
<text x="62.6" y="42.9">PREVGL</text>
<text x="88.9" y="42.9">RESE</text>
<text x="206.2" y="46.6">SDA/1.4C</text>
<text x="208.5" y="42.8">OUT+</text>
<text x="250.5" y="44.7">OUT-</text>
<text x="257.1" y="42.9">3V3/1.7D</text>
<text x="62.6" y="52.2">PREVGH</text>
<text x="111.1" y="54.3">P1.01/1.6C</text>
<text x="261.8" y="77.6">3V3/1.7D</text>
<text x="176.5" y="87">VBAT/1.2A</text>
<text x="167.8" y="96.4">VBAT/1.2A</text>
<text x="122.7" y="105.8">SCL/1.4C</text>
<text x="122.5" y="109.6">SDA/1.4C</text>
<text x="159.9" y="113.6" transform="rotate(-90 159.9 113.6)">ALERT/1.6C</text>
<text x="210.1" y="146.2">DN</text>
<text x="210.2" y="150">DP</text>
<text x="245.8" y="150">D+/1.5D</text>
<text x="245.8" y="146.2">D-/1.5D</text>
<text x="245.8" y="148.1">VBUS/1.5D</text>
<text x="206.4" y="159.4">VBUS/1.5D</text>
<text x="242.1" y="161.2">VBUS/1.5D</text>
</g>
<g font-size="1.3" fill="#c90d0c">
<text x="122.7" y="53.3">G</text>
<text x="126.5" y="50.1">D</text>
<text x="126.5" y="54.8">S</text>
</g>
<g font-size="1.1" fill="#808080">
<text x="120.9" y="35" transform="rotate(-90 120.9 35)">3V3/1.7D</text>
<text x="128.4" y="42.7" transform="rotate(-90 128.4 42.7)">EPD_3V3</text>
<text x="128.4" y="63.6" transform="rotate(-90 128.4 63.6)">3V3/1.7D</text>
<text x="219.4" y="97.3">P0.13/1.5D</text>
<text x="240.1" y="97.3">P0.14/1.5D</text>
<text x="260.8" y="97.3">P1.02/1.6C</text>
<text x="68.8" y="118.9">GDR</text>
<text x="68.3" y="120.8">RESE</text>
<text x="63" y="132">EPD_BUSY/1.5D</text>
<text x="63.7" y="133.9">EPD_RST/1.5D</text>
<text x="64.3" y="135.8">EPD_DC/1.5D</text>
<text x="64.4" y="137.7">EPD_CS/1.4C</text>
<text x="66" y="141.4">MOSI/1.5B</text>
<text x="66.5" y="139.5">SCK/1.5B</text>
<text x="64.6" y="145.2">EPD_3V3</text>
<text x="69.6" y="166.8" transform="rotate(-90 69.6 166.8)">PREVGL</text>
<text x="71.4" y="167" transform="rotate(-90 71.4 167)">PREVGH</text>
<text x="169.2" y="166.8">DN</text>
<text x="169.3" y="164.9">DP</text>
<text x="202.5" y="166.8">DP</text>
<text x="202.5" y="164.9">DN</text>
</g>
</svg>
